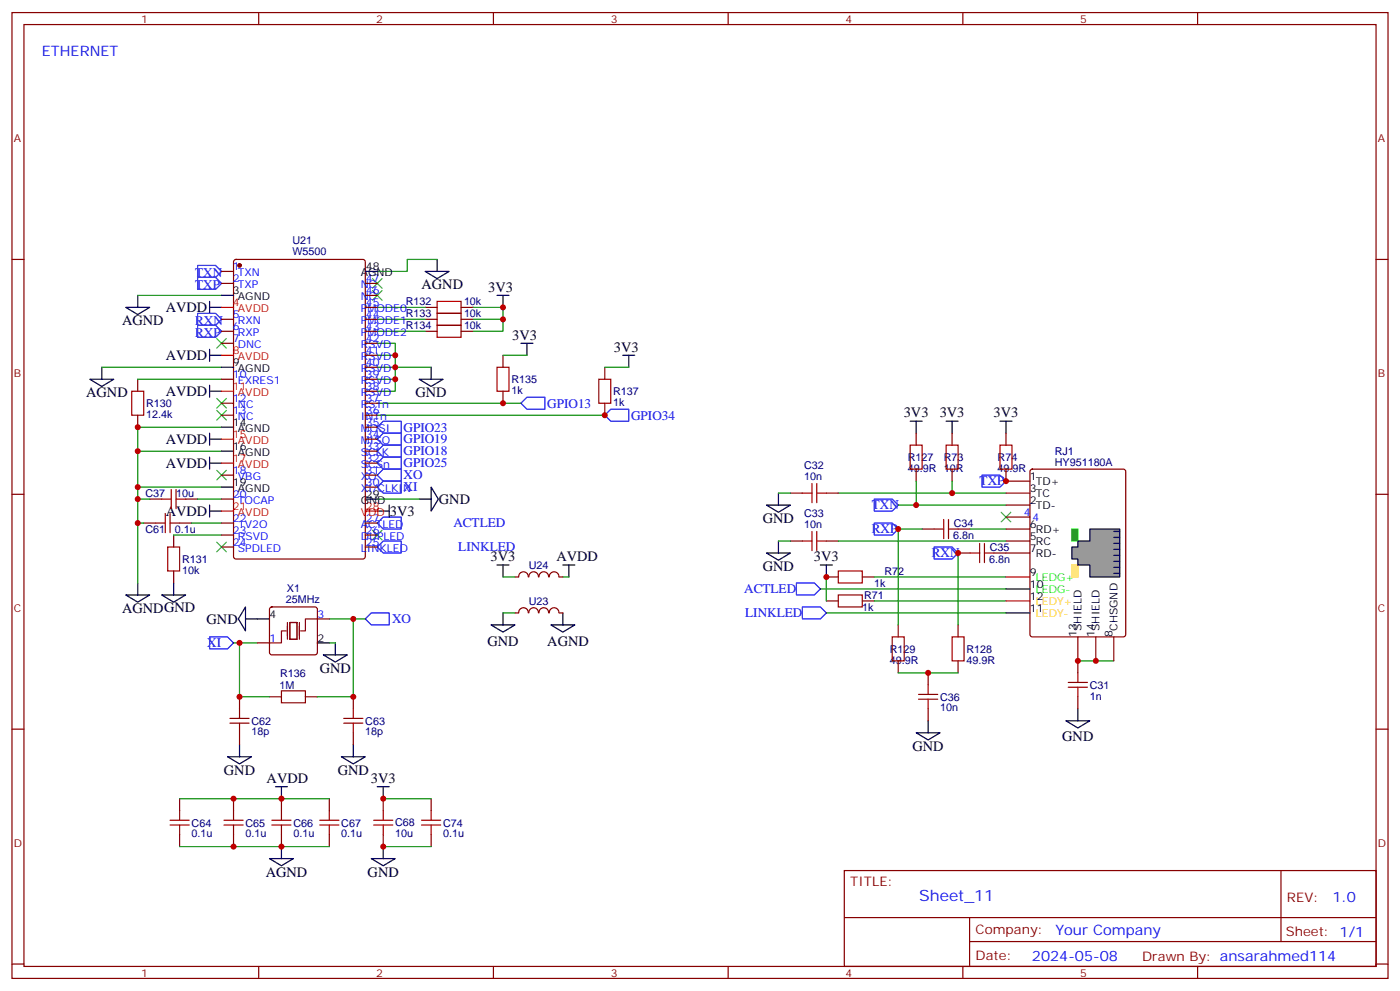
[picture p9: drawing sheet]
<svg xmlns="http://www.w3.org/2000/svg" width="412mm" height="292mm" viewBox="0 0 412 292" stroke-linecap="round" stroke-linejoin="round" font-family="sans-serif">
<g fill="none" stroke="#870000" stroke-width=".35">
<path d="M3.5 3.7h405.4v284.3h-405.4zM7.1 7.2h398.2v277.3h-398.2zM76.2 3.7v3.5M145.3 3.7v3.5M214.5 3.7v3.5M283.6 3.7v3.5M352.8 3.7v3.5M3.5 76.4h3.6M405.3 76.4h3.6M125.2 90.5h3.6M125.2 94h3.6M125.2 97.5h3.6"/>
<path d="M135.8 90.5h3.5M135.8 94h3.5M135.8 97.5h3.5M40.6 111.7v3.5M148.2 104.6v3.5M148.2 115.2v3.5M178.2 108.1v3.6M178.2 118.7v3.5M40.6 122.2v3.6M269.9 127.5v3.6M269.9 138.1v3.5M280.5 127.5v3.6"/>
<path d="M280.5 138.1v3.5M296.3 127.5v3.6M296.3 138.1v3.5h7.1M303.6 138.3l.5-.2h26.8l.7 .4v48.3l-.5 .6-27 .1-.7-.5v-48.2zM3.5 145.5h3.6M42.3 154h3.6M44.1 146.9h3.5M51.2 157.5v3.5M52.9 154h3.5M54.7 146.9h3.5M232.8 145.2h3.6M232.8 159.3h3.6"/>
<path d="M243.4 145.2h3.5M243.4 159.3h3.5M271.6 155.8h3.6M282.2 155.8h3.6M296.3 145.2h7.1M296.3 159.3h7.1M296.3 155.8h7.1M296.3 148.7h7.1M405.3 145.5h3.6M51.2 168.1v3.5M243.4 176.9h3.5M243.4 169.9h3.5"/>
<path d="M254 176.9h3.5M254 169.9h3.5M282.2 162.8h3.6M292.8 162.8h10.6M264.6 184v3.5M264.6 194.6v3.5M273.4 198.1v3.5M282.2 184v3.5M282.2 194.6v3.5M317.5 187.5v10.6M322.8 187.5v7.1M328.1 187.5v7.1"/>
<path d="M3.5 214.7h3.6M70.6 205.1v3.6M70.6 215.7v3.6M79.4 205.1h3.5M90 205.1h3.5M104.1 205.1v3.6M104.1 215.7v3.6M273.4 208.7v3.5M317.5 205.1v3.6M405.3 214.7h3.6M52.9 235.1v3.6M68.8 235.1v3.6"/>
<path d="M82.9 235.1v3.6M97 235.1v3.6M112.9 235.1v3.6M127 235.1v3.6M52.9 245.7v3.5M68.8 245.7v3.5M82.9 245.7v3.5M97 245.7v3.5M112.9 245.7v3.5M127 245.7v3.5M248.7 256.3h156.6v28.2h-156.6zM377.3 256.3v20.9"/>
<path d="M248.7 270.1h156.5M285.6 277.2h119.6M285.6 270.1v14.2M3.5 283.8h3.6M76.2 284.5v3.5M145.3 284.5v3.5M214.5 284.5v3.5M283.6 284.5v3.5M352.8 284.5v3.5M405.3 283.8h3.6"/>
</g>
<g fill="none" stroke="#008700" stroke-width=".35">
<path d="M128.8 76.4h-8.9v3.5h-8.8M40.6 87h24.7M111.1 97.5h14.1M111.1 94h14.1M111.1 90.5h14.1M139.3 90.5h8.9v7h-8.9M139.3 94h8.9M30 108.1h35.3M40.6 111.7h24.7M111.1 101.1h5.3v7h10.6M111.1 108.1h5.3v7.1h-5.3M111.1 111.7h5.3"/>
<path d="M111.1 104.6h5.3M111.1 118.7h42.4M65.3 132.8h-24.7v38.8M65.3 125.8h-24.7v7M111.1 122.2h67.1M40.6 143.4h24.7M40.6 146.9h3.5M40.6 154h1.7M51.2 157.5h14.1M56.4 154h8.9M58.2 146.9h7.1M111.1 146.9h12.4"/>
<path d="M229.3 145.2h3.5M229.3 159.3h3.5M246.9 145.2h49.4M246.9 159.3h49.4M264.6 148.7h5.3M269.9 141.6v7.1h26.4M271.6 155.8h-7v28.2M280.5 141.6v3.6M285.8 155.8h10.5M148.2 169.9h3.5M165.8 169.9h1.8M241.7 173.4h54.6"/>
<path d="M243.4 169.9v7M257.5 176.9h38.8M257.5 169.9h38.8M282.2 162.8v21.2M68.8 189.3h7M70.6 189.3v15.8h8.8M97 189.3h1.8M97 182.2h7.1M107.6 182.2h-3.5v22.9h-10.6M148.2 180.4h3.5M243.4 180.4h52.9M264.6 198.1h17.6"/>
<path d="M317.5 194.6h10.6M52.9 235.1h44.1M112.9 235.1h14.1M52.9 249.2h44.1M112.9 249.2h14.1"/>
</g>
<g fill="none" stroke="#a10000" stroke-width=".35">
<path d="M128.8 88.7h7v3.6h-7zM128.8 92.3h7v3.5h-7zM128.8 95.8h7v3.5h-7zM38.8 115.2h3.5v7h-3.5zM146.4 108.1h3.5v7.1h-3.5zM176.4 111.7h3.5v7h-3.5zM268.1 131.1h3.5v7h-3.5zM278.7 131.1h3.5v7h-3.5zM294.6 131.1h3.5v7h-3.5zM45.9 154h2.8M47.6 146.9h2.8M48.7 151.2v5.6"/>
<path d="M50.1 154h2.8M50.1 151.2v5.6M50.4 144.1v5.7M51.9 146.9h2.8M51.9 144.1v5.7M236.4 145.2h2.8M236.4 159.3h2.8M239.2 142.3v5.7M239.2 156.5v5.6M240.6 142.3v5.7M240.6 156.5v5.6M240.6 145.2h2.8"/>
<path d="M240.6 159.3h2.8M275.2 155.8h2.8M278 152.9v5.7M279.4 155.8h2.8M279.4 152.9v5.7M288.6 160v5.6M290 160v5.6M49.4 161h3.5v7.1h-3.5zM246.9 175.2h7.1v3.5h-7.1zM246.9 168.1h7.1v3.5h-7.1zM285.8 162.8h2.8M290 162.8h2.8"/>
<path d="M262.8 187.5h3.5v7.1h-3.5zM280.5 187.5h3.5v7.1h-3.5zM317.5 198.1v2.8M67.7 212.9h5.7M67.7 211.5h5.7M70.6 208.7v2.8M70.6 212.9v2.8M82.9 203.4h7.1v3.5h-7.1zM101.2 212.9h5.7M101.2 211.5h5.7M104.1 208.7v2.8M104.1 212.9v2.8"/>
<path d="M270.6 204.4h5.6M270.6 205.8h5.6M273.4 201.6v2.8M273.4 205.8v2.9M314.7 202.3h5.6M314.7 200.9h5.6M317.5 202.3v2.8M52.9 238.7v2.8M68.8 238.7v2.8M82.9 238.7v2.8M97 238.7v2.8M112.9 238.7v2.8"/>
<path d="M127 238.7v2.8M50.1 242.9h5.6M50.1 241.5h5.6M52.9 242.9v2.8M66 242.9h5.6M66 241.5h5.6M68.8 242.9v2.8M80.1 242.9h5.6M80.1 241.5h5.6M82.9 242.9v2.8M94.2 242.9h5.6M94.2 241.5h5.6"/>
<path d="M97 242.9v2.8M110.1 242.9h5.6M110.1 241.5h5.6M112.9 242.9v2.8M124.2 242.9h5.6M124.2 241.5h5.6M127 242.9v2.8"/>
</g>
<g fill="none" stroke="#000" stroke-width=".35">
<path d="M125.2 79.9h7.1l-3.5 2.1zM128.8 76.4v3.5M37 90.5h7.1l-3.5 2.1zM40.6 87v3.5M61.7 90.5h3.6M61.7 88.7v3.6M146.4 87h3.5M148.2 87v3.5M26.5 111.7h7l-3.5 2.1zM30 108.1v3.6M61.7 102.8v3.6M61.7 113.4v3.5"/>
<path d="M61.7 104.6h3.6M61.7 115.2h3.6M123.5 111.7h7l-3.5 2.1zM127 108.1v3.6M153.5 101.1h3.5M155.2 101.1v3.5M183.4 104.6h3.6M185.2 104.6v3.5M61.7 127.5v3.6M61.7 134.6v3.5M61.7 129.3h3.6M61.7 136.3h3.6"/>
<path d="M268.1 124h3.5M269.9 124v3.5M278.7 124h3.5M280.5 124v3.5M294.6 124h3.5M296.3 124v3.5M61.7 148.7v3.5M61.7 150.5h3.6M111.1 150.5h3.6M114.7 148.7v3.5M123.5 146.9h3.5M127 143.4l2.1 3.5-2.1 3.6z"/>
<path d="M225.8 148.7h7l-3.5 2.1zM229.3 145.2v3.5M229.3 159.3v3.5M37 175.2h7.1l-3.5 2.1zM40.6 171.6v3.6M47.6 175.2h7.1l-3.5 2.1zM51.2 171.6v3.6M72.3 178.7v7l-2.1-3.5zM146.4 166.3h3.5M148.2 166.3v3.6M165.8 166.3h3.5M167.6 166.3v3.6"/>
<path d="M225.8 162.8h7l-3.5 2.1zM241.7 166.3h3.5M243.4 166.3v3.6M296.3 173.4h7.1M72.3 182.2h3.5M95.2 192.8h7.1l-3.5 2.1zM98.8 189.3v3.5M144.6 184h7.1l-3.5 2.1zM148.2 180.4v3.6M162.3 184h7l-3.5 2.1zM165.8 180.4v3.6M296.3 180.4h7.1"/>
<path d="M70.6 219.3v3.5M104.1 219.3v3.5M269.9 215.7h7l-3.5 2.1zM273.4 212.2v3.5M314 212.2h7l-3.5 2.1zM317.5 208.7v3.5M67 222.8h7.1l-3.5 2.1zM81.1 231.6h3.6M82.9 231.6v3.5M100.5 222.8h7.1l-3.5 2.1zM111.1 231.6h3.6M112.9 231.6v3.5"/>
<path d="M79.4 252.8h7l-3.5 2.1zM82.9 249.2v3.6M109.4 252.8h7l-3.5 2.1zM112.9 249.2v3.6"/>
</g>
<g fill="none" stroke="#00f" stroke-width=".35">
<path d="M58.2 78.1h5.3l1.8 1.8-1.8 1.8h-5.3zM58.2 81.7h5.3l1.8 1.7-1.8 1.8h-5.3zM58.2 92.3h5.3l1.8 1.7-1.8 1.8h-5.3zM58.2 95.8h5.3l1.8 1.7-1.8 1.8h-5.3zM153.5 118.7l1.7-1.8h5.3v3.6h-5.3zM111.1 139.9l1.8-1.8h5.3v3.5h-5.3zM111.1 125.8l1.8-1.8h5.3v3.5h-5.3zM111.1 129.3l1.8-1.8h5.3v3.6h-5.3zM111.1 132.8l1.8-1.7h5.3v3.5h-5.3zM111.1 136.3l1.8-1.7h5.3v3.5h-5.3zM178.2 122.2l1.7-1.7h5.3v3.5h-5.3zM289.3 139.9h5.3l1.7 1.7-1.7 1.8h-5.3z"/>
<path d="M111.1 143.4l1.8-1.8h5.3v3.6h-5.3zM112.9 159.3h5.3v3.5h-5.3l-1.8-1.8zM112.9 152.2h5.3v3.6h-5.3l-1.8-1.8zM257.5 154h5.3l1.8 1.8-1.8 1.7h-5.3zM257.5 146.9h5.3l1.8 1.8-1.8 1.8h-5.3zM234.6 171.6h5.3l1.8 1.8-1.8 1.8h-5.3zM236.4 178.7h5.3l1.7 1.7-1.7 1.8h-5.3zM275.2 161h5.3l1.7 1.8-1.7 1.8h-5.3zM61.7 187.5h5.3l1.8 1.8-1.8 1.7h-5.3zM107.6 182.2l1.8-1.8h5.3v3.6h-5.3z"/>
</g>
<g fill="none" stroke="#3c3" stroke-width=".35">
<path d="M63.9 99.7l2.8 2.8M66.7 99.7l-2.8 2.8M109.7 82l2.8 2.8M109.7 85.5l2.8 2.9M112.5 82l-2.8 2.8M112.5 85.5l-2.8 2.9M63.9 117.3l2.8 2.8M66.7 117.3l-2.8 2.8M63.9 120.8l2.8 2.8M63.9 138.5l2.8 2.8M66.7 120.8l-2.8 2.8M66.7 138.5l-2.8 2.8"/>
<path d="M63.9 159.6l2.8 2.9M66.7 159.6l-2.8 2.9M109.7 156.1l2.8 2.8M112.5 156.1l-2.8 2.8M294.9 150.8l2.8 2.8M297.7 150.8l-2.8 2.8"/>
</g>
<path d="M296.3 169.9h7.1M296.3 176.9h7.1" fill="none" stroke="#f00" stroke-width=".35"/>
<path d="M315.7 155.8h1.8v3.5h-1.8z" fill="#0f0" stroke="#0f0" stroke-width=".35"/>
<path d="M315.7 166.3h1.8v3.6h-1.8z" fill="#fc0" stroke="#fc0" stroke-width=".35"/>
<path d="M317.5 159.3h3.5v-3.5h8.8v14.1h-8.8v-3.6h-3.5v-1.7h-1.8v-3.6h1.8z" fill="#999" stroke="#000" stroke-width=".35"/>
<g fill="none" stroke="#000" stroke-width=".35">
<path d="M107.6 79.9h3.5M65.3 87h3.5M65.3 108.1h3.5M65.3 125.8h3.5M65.3 132.8h3.5M65.3 143.4h3.5M107.6 146.9h3.5M328.1 156.5h1.7M328.1 158.2h1.7M328.1 160h1.7M328.1 161.7h1.7M328.1 163.5h1.7"/>
<path d="M328.1 165.3h1.7M328.1 167h1.7M328.1 168.8h1.7M75.8 182.2h3.6M93.5 189.3h3.5"/>
</g>
<g fill="none" stroke="#870000" stroke-width=".35">
<path d="M65.3 79.9h3.5M69 76.6l.5-.2h37.4l.6 .4 .1 87.1-.5 .6-37.6 .1-.7-.5v-87zM65.3 83.4h3.5M65.3 94h3.5M65.3 97.5h3.5M107.6 83.4h3.5M107.6 94h3.5M107.6 97.5h3.5M107.6 90.5h3.5M107.6 87h3.5M65.3 101.1h3.5M65.3 111.7h3.5"/>
<path d="M65.3 118.7h3.5M107.6 101.1h3.5M107.6 111.7h3.5M107.6 118.7h3.5M107.6 115.2h3.5M107.6 108.1h3.5M107.6 104.6h3.5M65.3 122.2h3.5M65.3 139.9h3.5M107.6 122.2h3.5M107.6 139.9h3.5M107.6 136.3h3.5"/>
<path d="M107.6 132.8h3.5M107.6 129.3h3.5M107.6 125.8h3.5M65.3 146.9h3.5M65.3 154h3.5M65.3 157.5h3.5M107.6 154h3.5M107.6 157.5h3.5M107.6 143.4h3.5M296.3 152.2h7.1M65.3 161h3.5M79.6 178.9l.5-.2h12.7l.5 .2 .2 .5v12.7l-.2 .5-.5 .2h-12.7l-.5-.2-.2-.5v-12.7z"/>
<path d="M107.6 161h3.5M151.7 169.9h1.1M152.8 169.8a1.41 1.41 0 0 1 1.4-1.5 1.41 1.41 0 0 1 1.4 1.5M155.8 169.8a1.41 1.41 0 0 1 1.4-1.5 1.41 1.41 0 0 1 1.4 1.5M158.8 169.8a1.41 1.41 0 0 1 1.4-1.5 1.41 1.41 0 0 1 1.4 1.5M161.8 169.8a1.41 1.41 0 0 1 1.4-1.5 1.41 1.41 0 0 1 1.4 1.5M164.7 169.9h1.1M75.8 189.3h3.6M93.5 182.2h3.5M151.7 180.4h1.1M152.8 180.4a1.41 1.41 0 0 1 1.4-1.5 1.41 1.41 0 0 1 1.4 1.5M155.8 180.4a1.41 1.41 0 0 1 1.4-1.5 1.41 1.41 0 0 1 1.4 1.5"/>
<path d="M158.8 180.4a1.41 1.41 0 0 1 1.4-1.5 1.41 1.41 0 0 1 1.4 1.5M161.8 180.4a1.41 1.41 0 0 1 1.4-1.5 1.41 1.41 0 0 1 1.4 1.5M164.7 180.4h1.1"/>
</g>
<circle cx="70.6" cy="78.1" r=".53" fill="#870000" stroke="#870000" stroke-width=".35"/>
<path d="M65.3 90.5h3.5M65.3 104.6h3.5M65.3 115.2h3.5M65.3 129.3h3.5M65.3 136.3h3.5M65.3 150.5h3.5M107.6 150.5h3.5" fill="none" stroke="#f00" stroke-width=".35"/>
<path d="M84.3 185.7h-1.4v3.6h-3.5M84.7 183.3v4.9M85.4 183.3h2.1v4.9h-2.1zM88.2 183.3v4.9M93.5 182.2h-3.5v3.5h-1.5" fill="none" stroke="#870012" stroke-width=".35"/>
<path d="M148.2 104.6h7M178.2 108.1h7" fill="none" stroke="#008700" stroke-width=".35"/>
<g fill="#c00">
<circle cx="280.5" cy="145.2" r=".88"/>
<circle cx="322.8" cy="194.6" r=".88"/>
<circle cx="317.5" cy="194.6" r=".88"/>
<circle cx="282.2" cy="162.8" r=".88"/>
<circle cx="273.4" cy="198.1" r=".88"/>
<circle cx="264.6" cy="155.8" r=".88"/>
<circle cx="243.4" cy="169.9" r=".88"/>
<circle cx="296.3" cy="141.6" r=".88"/>
<circle cx="269.9" cy="148.7" r=".88"/>
<circle cx="40.6" cy="125.8" r=".88"/>
<circle cx="40.6" cy="132.8" r=".88"/>
<circle cx="40.6" cy="143.4" r=".88"/>
<circle cx="40.6" cy="146.9" r=".88"/>
<circle cx="40.6" cy="154" r=".88"/>
<circle cx="148.2" cy="94" r=".88"/>
<circle cx="148.2" cy="90.5" r=".88"/>
<circle cx="116.4" cy="104.6" r=".88"/>
<circle cx="116.4" cy="108.1" r=".88"/>
<circle cx="116.4" cy="111.7" r=".88"/>
<circle cx="148.2" cy="118.7" r=".88"/>
<circle cx="178.2" cy="122.2" r=".88"/>
<circle cx="68.8" cy="235.1" r=".88"/>
<circle cx="82.9" cy="235.1" r=".88"/>
<circle cx="68.8" cy="249.2" r=".88"/>
<circle cx="82.9" cy="249.2" r=".88"/>
<circle cx="70.6" cy="205.1" r=".88"/>
<circle cx="104.1" cy="205.1" r=".88"/>
<circle cx="70.6" cy="189.3" r=".88"/>
<circle cx="104.1" cy="182.2" r=".88"/>
<circle cx="112.9" cy="235.1" r=".88"/>
<circle cx="112.9" cy="249.2" r=".88"/>
</g>
<text font-size="4.6" fill="#00f" x="270.8" y="265.3">Sheet_11</text>
<g font-size="4.2" fill="#00f">
<text x="12.3" y="16.4">ETHERNET</text>
<text x="392.5" y="265.6">1.0</text>
<text x="310.9" y="275.1">Your Company</text>
<text x="304" y="282.9">2024-05-08</text>
</g>
<g font-size="4.2">
<text x="124.2" y="85.2">AGND</text>
<text x="143.8" y="85.9">3V3</text>
<text x="36" y="95.8">AGND</text>
<text x="48.8" y="91.9">AVDD</text>
<text x="150.9" y="100">3V3</text>
<text x="48.8" y="106">AVDD</text>
<text x="180.9" y="103.5">3V3</text>
<text x="25.4" y="116.9">AGND</text>
<text x="48.8" y="116.6">AVDD</text>
<text x="122.4" y="116.9">GND</text>
<text x="266.2" y="122.9">3V3</text>
<text x="276.8" y="122.9">3V3</text>
<text x="292.7" y="122.9">3V3</text>
<text x="48.8" y="130.7">AVDD</text>
<text x="48.8" y="137.8">AVDD</text>
<text x="129.3" y="148.4">GND</text>
<text x="48.8" y="151.9">AVDD</text>
<text x="114.8" y="151.9">3V3</text>
<text x="224.7" y="154">GND</text>
<text x="144.5" y="165.3">3V3</text>
<text x="163.9" y="165.3">AVDD</text>
<text x="239.8" y="165.2">3V3</text>
<text x="224.7" y="168.1">GND</text>
<text x="36" y="180.4">AGNDGND</text>
<text x="60.9" y="183.6">GND</text>
<text x="143.6" y="190.1">GND</text>
<text x="161.2" y="190.1">AGND</text>
<text x="94.2" y="198.1">GND</text>
<text x="268.8" y="221">GND</text>
<text x="312.9" y="218.3">GND</text>
<text x="66" y="228.1">GND</text>
<text x="78.5" y="230.5">AVDD</text>
<text x="99.5" y="228.1">GND</text>
<text x="109.2" y="230.5">3V3</text>
<text x="78.3" y="258.1">AGND</text>
<text x="108.3" y="258.1">GND</text>
</g>
<g font-size="3.9" fill="#00f">
<text x="57.5" y="81.5">TXN</text>
<text x="57.5" y="85">TXP</text>
<text x="57.5" y="95.6">RXN</text>
<text x="57.5" y="99.1">RXP</text>
<text x="161.2" y="120.1">GPIO13</text>
<text x="185.9" y="123.5">GPIO34</text>
<text x="118.9" y="127">GPIO23</text>
<text x="118.9" y="130.6">GPIO19</text>
<text x="118.9" y="134.1">GPIO18</text>
<text x="118.9" y="137.6">GPIO25</text>
<text x="118.9" y="141.1">XO</text>
<text x="288.6" y="142.9">TXP</text>
<text x="118.9" y="144.7">XI</text>
<text x="256.8" y="150">TXN</text>
<text x="133.5" y="155.3">ACTLED</text>
<text x="256.8" y="157">RXP</text>
<text x="135" y="162.3">LINKLED</text>
<text x="274.5" y="164.1">RXN</text>
<text x="219.2" y="174.7">ACTLED</text>
<text x="115.5" y="183.5">XO</text>
<text x="219.5" y="181.7">LINKLED</text>
<text x="61" y="190.5">XI</text>
</g>
<g font-size="3.9" fill="#800">
<text x="250.5" y="260.9">TITLE:</text>
<text x="379.1" y="265.6">REV:</text>
<text x="287.4" y="275.1">Company:</text>
<text x="378.7" y="275.7">Sheet: 1/1</text>
<text x="287.4" y="282.8">Date:</text>
<text x="336.4" y="282.8">Drawn By: ansarahmed114</text>
</g>
<g font-size="3.2" fill="#800">
<text x="41.6" y="6.7">1</text>
<text x="110.8" y="6.7">2</text>
<text x="179.9" y="6.7">3</text>
<text x="249.1" y="6.7">4</text>
<text x="318.2" y="6.7">5</text>
<text x="4.1" y="41.8">A</text>
<text x="405.9" y="41.8">A</text>
<text x="4.1" y="110.9">B</text>
<text x="405.9" y="110.9">B</text>
<text x="4.1" y="180.1">C</text>
<text x="405.9" y="180.1">C</text>
<text x="4.1" y="249.2">D</text>
<text x="405.9" y="249.2">D</text>
<text x="41.6" y="287.5">1</text>
<text x="110.8" y="287.5">2</text>
<text x="179.9" y="287.5">3</text>
<text x="249.1" y="287.5">4</text>
<text x="318.2" y="287.5">5</text>
</g>
<g font-size="3.2" fill="#000080">
<text x="86.1" y="71.9">U21</text>
<text x="86.1" y="75.1">W5500</text>
<text x="119.5" y="89.9">R132</text>
<text x="136.7" y="89.9">10k</text>
<text x="119.5" y="93.4">R133</text>
<text x="136.7" y="93.4">10k</text>
<text x="119.5" y="96.9">R134</text>
<text x="136.7" y="96.9">10k</text>
<text x="150.6" y="112.8">R135</text>
<text x="43" y="119.9">R130</text>
<text x="150.6" y="116">1k</text>
<text x="180.6" y="119.5">1k</text>
<text x="180.6" y="116.3">R137</text>
<text x="43" y="123.1">12.4k</text>
<text x="267.4" y="135.7">R127</text>
<text x="278" y="135.7">R73</text>
<text x="293.9" y="135.7">R74</text>
<text x="310.7" y="137.1">HY951180A</text>
<text x="310.7" y="134">RJ1</text>
<text x="236.9" y="141.3">10n</text>
<text x="236.9" y="138.1">C32</text>
<text x="267.4" y="138.9">49.9R 10R</text>
<text x="293.9" y="138.9">49.9R</text>
<text x="42.8" y="146.3">C37</text>
<text x="51.9" y="146.3">10u</text>
<text x="236.9" y="155.4">10n</text>
<text x="236.9" y="152.2">C33</text>
<text x="281" y="155.1">C34</text>
<text x="42.8" y="156.9">C61</text>
<text x="51.5" y="156.9">0.1u</text>
<text x="280.8" y="158.7">6.8n</text>
<text x="53.6" y="165.7">R131</text>
<text x="155.7" y="167.5">U24</text>
<text x="291.4" y="165.7">6.8n</text>
<text x="291.5" y="162.2">C35</text>
<text x="53.6" y="168.9">10k</text>
<text x="257.5" y="172.8">1k</text>
<text x="260.5" y="169.2">R72</text>
<text x="84.2" y="177.4">25MHz</text>
<text x="84.5" y="174.4">X1</text>
<text x="155.7" y="178">U23</text>
<text x="254" y="179.8">1k</text>
<text x="254.5" y="176.3">R71</text>
<text x="262.1" y="195.4">49.9R</text>
<text x="262.1" y="192.2">R129</text>
<text x="284.7" y="195.4">49.9R</text>
<text x="284.7" y="192.2">R128</text>
<text x="82.4" y="202.8">1M</text>
<text x="82.5" y="199.2">R136</text>
<text x="321" y="202.8">C31</text>
<text x="276.9" y="209.4">10n</text>
<text x="276.9" y="206.3">C36</text>
<text x="321" y="206">1n</text>
<text x="74.1" y="213.4">C62</text>
<text x="107.6" y="213.4">C63</text>
<text x="74.1" y="216.5">18p</text>
<text x="107.6" y="216.5">18p</text>
<text x="56.4" y="243.5">C64</text>
<text x="72.3" y="243.5">C65</text>
<text x="86.4" y="243.5">C66</text>
<text x="100.5" y="243.5">C67</text>
<text x="116.4" y="243.3">C68</text>
<text x="130.5" y="243.5">C74</text>
<text x="56.4" y="246.5">0.1u</text>
<text x="72.3" y="246.5">0.1u</text>
<text x="86.4" y="246.5">0.1u</text>
<text x="100.5" y="246.5">0.1u</text>
<text x="116.4" y="246.5">10u</text>
<text x="130.5" y="246.5">0.1u</text>
</g>
<g font-size="3.2" fill="#00f">
<text x="68.6" y="79.6">1</text>
<text x="68.6" y="83.1">2</text>
<text x="70.1" y="81.3">TXN</text>
<text x="107.8" y="83.1">47</text>
<text x="70.1" y="84.8">TXP</text>
<text x="106.3" y="88.4">NC</text>
<text x="106.3" y="84.8">NC</text>
<text x="107.8" y="86.6">46</text>
<text x="68.6" y="93.7">5</text>
<text x="70.1" y="95.4">RXN</text>
<text x="106.3" y="95.4">PMODE1</text>
<text x="106.3" y="91.9">PMODE0</text>
<text x="107.8" y="93.7">44</text>
<text x="107.8" y="90.1">45</text>
<text x="68.6" y="97.2">6</text>
<text x="68.6" y="100.7">7</text>
<text x="70.1" y="99">RXP</text>
<text x="106.3" y="99">PMODE2</text>
<text x="107.8" y="100.7">42</text>
<text x="107.8" y="97.2">43</text>
<text x="70.1" y="102.5">DNC</text>
<text x="106.3" y="106">RSVD</text>
<text x="106.3" y="102.5">RSVD</text>
<text x="107.8" y="107.8">40</text>
<text x="107.8" y="104.2">41</text>
<text x="68.6" y="111.3">10</text>
<text x="70.1" y="113.1">EXRES1</text>
<text x="106.3" y="113.1">RSVD</text>
<text x="106.3" y="109.5">RSVD</text>
<text x="107.8" y="111.3">39</text>
<text x="68.6" y="118.4">12</text>
<text x="106.3" y="116.6">RSVD</text>
<text x="107.8" y="118.4">37</text>
<text x="107.8" y="114.8">38</text>
<text x="68.6" y="121.9">13</text>
<text x="70.1" y="120.1">NC</text>
<text x="70.1" y="123.6">NC</text>
<text x="106.3" y="123.6">INTn</text>
<text x="106.3" y="120.1">RSTn</text>
<text x="107.8" y="125.4">35</text>
<text x="107.8" y="121.9">36</text>
<text x="106.3" y="130.7">MISO</text>
<text x="106.3" y="127.2">MOSI</text>
<text x="107.8" y="128.9">34</text>
<text x="106.3" y="137.8">SCSn</text>
<text x="106.3" y="134.2">SCLK</text>
<text x="107.8" y="136">32</text>
<text x="107.8" y="132.5">33</text>
<text x="68.6" y="139.5">18</text>
<text x="70.1" y="141.3">VBG</text>
<text x="106.3" y="141.3">XO</text>
<text x="107.8" y="143.1">30</text>
<text x="107.8" y="139.5">31</text>
<text x="68.6" y="146.6">20</text>
<text x="70.1" y="148.3">TOCAP</text>
<text x="106.3" y="144.8">XI/CLKIN</text>
<text x="68.6" y="153.6">22</text>
<text x="70.1" y="155.4">1V2O</text>
<text x="106.3" y="155.4">ACTLED</text>
<text x="107.8" y="153.6">27</text>
<text x="301.6" y="151.9">4</text>
<text x="304.1" y="153.3">4</text>
<text x="68.6" y="157.2">23</text>
<text x="68.6" y="160.7">24</text>
<text x="70.1" y="158.9">RSVD</text>
<text x="106.3" y="158.9">DUPLED</text>
<text x="107.8" y="160.7">25</text>
<text x="107.8" y="157.2">26</text>
<text x="70.1" y="162.5">SPDLED</text>
<text x="106.3" y="162.5">LINKLED</text>
<text x="93.5" y="181.9">3</text>
<text x="79.4" y="188.9">1</text>
</g>
<g font-size="3.2">
<text x="106.3" y="81.3">AGND</text>
<text x="107.8" y="79.6">48</text>
<text x="68.6" y="86.6">3</text>
<text x="70.1" y="88.4">AGND</text>
<text x="68.6" y="107.8">9</text>
<text x="70.1" y="109.5">AGND</text>
<text x="68.6" y="125.4">14</text>
<text x="70.1" y="127.2">AGND</text>
<text x="68.6" y="132.5">16</text>
<text x="70.1" y="134.2">AGND</text>
<text x="68.6" y="143.1">19</text>
<text x="303.4" y="141.3">1</text>
<text x="305.2" y="142.7">TD+</text>
<text x="70.1" y="144.8">AGND</text>
<text x="106.3" y="148.3">GND</text>
<text x="107.8" y="146.6">29</text>
<text x="303.4" y="148.3">2</text>
<text x="303.4" y="144.8">3</text>
<text x="305.2" y="149.8">TD-</text>
<text x="305.2" y="146.2">TC</text>
<text x="303.4" y="155.4">6</text>
<text x="303.4" y="158.9">5</text>
<text x="305.2" y="156.8">RD+</text>
<text x="305.2" y="160.3">RC</text>
<text x="303.4" y="162.5">7</text>
<text x="305.2" y="163.9">RD-</text>
<text x="303.4" y="169.5">9</text>
<text x="303.4" y="173">10</text>
<text x="303.4" y="176.6">12</text>
<text x="79.4" y="181.9">4</text>
<text x="303.4" y="180.1">11</text>
<text x="318.6" y="185.7" transform="rotate(-90 318.6 185.7)">SHIELD</text>
<text x="323.8" y="185.7" transform="rotate(-90 323.8 185.7)">SHIELD</text>
<text x="329.1" y="185.7" transform="rotate(-90 329.1 185.7)">CHSGND</text>
<text x="93.5" y="188.9">2</text>
<text x="317.1" y="187.5" transform="rotate(-90 317.1 187.5)">13</text>
<text x="322.4" y="187.5" transform="rotate(-90 322.4 187.5)">14</text>
<text x="327.7" y="187.5" transform="rotate(-90 327.7 187.5)">8</text>
</g>
<g font-size="3.2" fill="#f00">
<text x="68.6" y="90.1">4</text>
<text x="70.1" y="91.9">AVDD</text>
<text x="68.6" y="104.2">8</text>
<text x="70.1" y="106">AVDD</text>
<text x="68.6" y="114.8">11</text>
<text x="70.1" y="116.6">AVDD</text>
<text x="68.6" y="128.9">15</text>
<text x="70.1" y="130.7">AVDD</text>
<text x="68.6" y="136">17</text>
<text x="70.1" y="137.8">AVDD</text>
<text x="68.6" y="150.1">21</text>
<text x="70.1" y="151.9">AVDD</text>
<text x="106.3" y="151.9">VDD</text>
<text x="107.8" y="150.1">28</text>
</g>
<g font-size="3.2" fill="#0f0">
<text x="305.2" y="170.9">LEDG+</text>
<text x="305.2" y="174.4">LEDG-</text>
</g>
<g font-size="3.2" fill="#fc0">
<text x="305.2" y="178">LEDY+</text>
<text x="305.2" y="181.5">LEDY-</text>
</g>
</svg>
